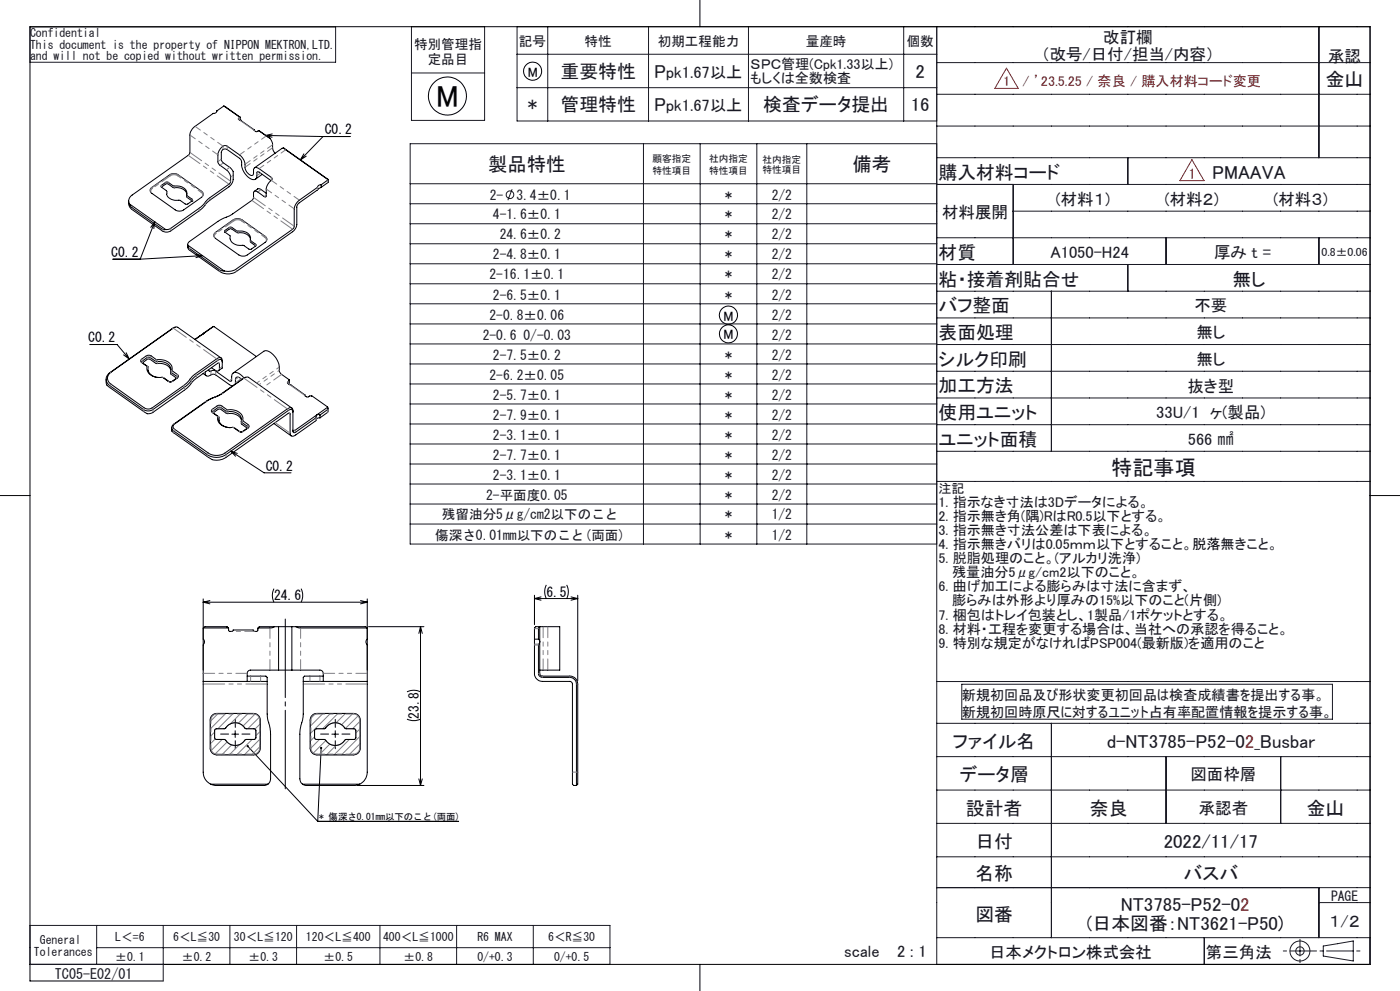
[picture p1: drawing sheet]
<svg xmlns="http://www.w3.org/2000/svg" width="420mm" height="297mm" viewBox="0 0 420 297" stroke-linecap="round" stroke-linejoin="round" font-family="sans-serif">
<g fill="none" stroke="#191924" stroke-width=".3">
<path d="M9 8.1h91.7v10.6h-91.7zM123.4 8h22v28.1h-22zM155.1 16.3h125.9M164.3 8v28.3M194.6 8v28.3M224.5 8v28.3M271.1 8v28.3M281 18.8h130.1M281 8v281h130.1v-281h-256v28.3h125.9M395.7 8v39.3M123.4 21.9h22M155.1 26.3h125.9"/>
<path d="M281 28.3h130.1M281 37.8h130.1M123 55.1h158M153.6 56.7l-1.2 3.3M193 43.1v120M210 43.1v120M227 43.1v120M242 43.1v120M281 43.1h-158v120h158M281 47.3h130.1M281 55.3h130.1M304 55.3v24"/>
<path d="M338.3 47.3v8M123 61.1h158M123 67.1h158M123 73.1h158M123 79.1h158M281 71.3h130.1M281 79.3h130.1M304 63.3h107.1M338.3 79.3v8M349.8 71.3v8M395.7 71.3v8M123 85.1h158"/>
<path d="M123 91h158M123 97.1h158M281 87.3h130.1M281 95.3h130.1M315.4 87.3v48M123 103.1h158M123 109.1h158M123 115.1h158M281 103.3h130.1M281 111.3h130.1M281 119.3h130.1M123 121.1h158"/>
<path d="M123 127.1h158M123 133.1h158M123 139.1h158M281 127.3h130.1M281 135.3h130.1M123 145.1h158M123 151.1h158M123 157.1h158M281 144.3h130.1M281 204.3h130.1M281 216.8h130.1M288.5 205.1h111.2v10.4h-111.2z"/>
<path d="M315.4 216.8v64.2M281 226.8h130.1M281 236.8h130.1M349.8 226.8v20M384.2 226.8v20M281 246.8h130.1M281 256.8h130.1M9 277.4h174v11.6h-174zM29 277.4v11.6M49 277.4v16.6M69 277.4v11.6M89 277.4v11.6"/>
<path d="M114 277.4v11.6M137 277.4v11.6M160 277.4v11.6M281 266h130.1M395.7 266v15M395.7 270.5h15.4M29 284h154M281 281h130.1M361.3 281v8M385 285h1M387 285h8M390 281.5v5"/>
<path d="M390 287.5v1M396 285h1M397 283.5l9-1.5v6l-9-1.5zM398 285h8M407 285h1M411 281v8"/>
<circle cx="153" cy="58.4" r="1.14"/>
<circle cx="390" cy="285" r="1.26"/>
<circle cx="390" cy="285" r="3"/>
</g>
<g fill="none" stroke="#000" stroke-width=".3">
<path d="M210 0v8M65 33.3a.93 .93 0 0 1-1 .7l-5.7 4-1 1.2-.3 1v5.5l-.3 .7-17 12.1a2.08 2.08 0 0 0-.9 2.6M65 33.3v.1M67.2 31.8l-2.2 1.5M67.2 31.8l4.8 3.3M67.2 31.8l4.7 3.3M71.9 35.1l-.4 .5 .5 .5M72 36.1l.4 .1 3.9 2.7M72 35.1h-.1M72 35.8h.1M72 35.1v1M76.2 38.9l.1 .2z"/>
<path d="M76.3 39.1l.5 .4 .8-.3M77.6 39.2l3.4 2.2M45.4 56.3l5.5-3.9a2.27 2.27 0 0 1 2.5 0l7.1 4.9a1.03 1.03 0 0 1 0 1.8l-5.4 3.8a2.27 2.27 0 0 1-2.5 0l-7-4.9a1.02 1.02 0 0 1-.2-1.7zM48.4 55.6l1.3-1 .5-.1 1.8 1.2a5 5 0 0 1 3.8 1.3l.2 1.5 1.7 1.3v.4l-1.4 .9-.5 .1-1.7-1.1a5.1 5.1 0 0 1-3.9-1.3l-.2-1.6-1.7-1.2zM48.4 56.1l1.4-1h.5l1.7 1.1a6.8 6.8 0 0 1 3.4 .9l.7 1M50 57.4v.7M56 58.4l.1 .7 1.5 1.1M77.3 56.7l-1 .7M77.3 56.6l.9 .1 1.7 1.2M77.3 56.6v.1M78.7 52.2l-2 1.5M79.7 40.6l17.2 .3"/>
<path d="M79.7 40.6l1.9 .5M81 41.4l.7 1.5 .2 2.1 .6 1M81.3 54.1l-3.6-2.5a.34 .34 0 0 0-.4-.2 .34 .34 0 0 0-.2 .3v1a1.2 1.2 0 0 1-.8 1.2 1.2 1.2 0 0 1-1.4-.5 5.6 5.6 0 0 1-2.4-5l-.6-1-3.7-2.6a1.13 1.13 0 0 0-1.8 .9l.2 2.6 2.8 2.2a1.96 1.96 0 0 1 .6 2l-.2 2-1.1 1.5-5.8 4-2.9 3-8.8 6.2a2.46 2.46 0 0 1-2.5 0l-9-6.4a2.56 2.56 0 0 1-1.1-2.5M81.7 40.1l-2 .5M85.1 44.3l13.3 9.6M85.1 44.3l-.5 .1-8.3 5.9M91.2 46.1l-1.1 1.8M91.9 46.8l-1.8 1.1M96.3 56.2l-6.9 5-.4 .7v5.4l-.2 .9-.6 .9-17.3 12.2a4.7 4.7 0 0 1-5 0l-9.2-6.5-.4-.5v-1M96.3 55.4a1.1 1.1 0 0 0-1.1 .8l-5.4 3.8-1 1.1-.5 1.5v5.3l-.2 .5-17.2 12.2a4.6 4.6 0 0 1-3.7 .6M96.3 55.4v.8M96.9 40.9h8.1"/>
<path d="M96.9 40.9l-6.8 7M98.4 53.9l-2.1 1.5M98.5 53.9v.7l-2.2 1.6M33.9 77.7h8.2M38.8 61.1l.6 1 9.3 6.6 1 .1M38.8 61.1l10.9 7.7M46.4 66.5l-4.3 11.2M46.4 66.5l-.3 2M46.4 66.5l-1.2 1.7M49.7 68.8l1.4-.3 8.7-6.1 2.7-2.9 6.5-4.6 .2-.5-.2-2-.9-1.4-2.6-2-.1-2.6a2.94 2.94 0 0 1 2.3-2.8l4.2 2.8 .8 .9a4.2 4.2 0 0 1 .8 3l.2 .7 .7 1a.88 .88 0 0 0 .8 .6 .88 .88 0 0 0 .8-.5l.1-1.1a.8 .8 0 0 1 .4-.8 .8 .8 0 0 1 1 .2l3.9 2.8a.73 .73 0 0 1 .2 .7 .73 .73 0 0 1-.6 .5l-.6 .7-.5 1.3v2.3a.34 .34 0 0 1-.3 .4 .34 .34 0 0 1-.4-.2l-1.9-1.4a.68 .68 0 0 0-.8-.3 .68 .68 0 0 0-.4 .7l-.1 1.5-.4 .6-6.2 4.4-4 2-8.7 6.1-.4 .5v.5M56.3 73.5l.5 1 9.1 6.4 1.3 .3M56.3 73.5l10.9 7.7"/>
<path d="M57.6 60.2h.1M58.7 76.2l2 .4M60.7 76.6l-18.6 1.1M60.7 76.6l-1.9 .6M64.5 69.8l5.5-3.9a2.53 2.53 0 0 1 2.6 0l7 4.9a1.03 1.03 0 0 1 0 1.8l-5.4 3.8a2.46 2.46 0 0 1-2.6 0l-6.9-4.9a1.04 1.04 0 0 1-.2-1.7zM67.5 69.6h.1M67.5 69.6v-.6l1.6-1 .5 .2 1.4 1a7.1 7.1 0 0 1 3.5 .9 1.81 1.81 0 0 1 .6 1.9l1.7 1.2-.1 .5M67.5 69.6l1.5 1.1a2.55 2.55 0 0 0 3 2.9h1.1l1.8 1.2 .5-.2 1.3-.9M67.5 69.6l1.3-1 .5-.1 1.7 1.2a6.8 6.8 0 0 1 3.5 .9l.6 1M69.1 70.9v.7M75.1 71.9v.6l1.6 1.2M76.7 73.7h.1"/>
<path d="M52.5 98.1l-.8 .4-18.7 13.2a2.29 2.29 0 0 0 0 3.9l10 7.1a2.62 2.62 0 0 0 2.9 0l10.1-7.1 2.7-2.9 6.6-4.6a.75 .75 0 0 1 .8-.4 .75 .75 0 0 1 .6 .7M61.2 99.8l-.3 .3M61.2 99.8h.1M64.1 97.8l12.8 9.1M64.1 97.8l-2.9 2M64.1 97.8l-3.2 2.3M26.9 103.3h8.2l3.7 4.3M37.1 106.4l1.7 1.2M37.9 105.7l.9 1.9M42.3 107.9l2.1-1.4 .9 .1 1.7 1.2a4.1 4.1 0 0 1 4.6 2.3v1l1.6 1.2a.6 .6 0 0 1 0 1l-1.4 1-.7 .2-.7-.2-1.6-1.2a4.7 4.7 0 0 1-4.6-1.9l-.1-1.4-1.8-1.4zM42.8 108.8l1.6 1.2a2.7 2.7 0 0 0 2.9 3.1h1.7l2 1.4 .4-.1 1.6-1.1M42.8 108.8l-.1-.6 1.8-1.2 .5 .1 1.7 1.2a7.7 7.7 0 0 1 3.9 1 3.1 3.1 0 0 1 .7 2.2l1.8 1.4-.1 .4"/>
<path d="M42.8 108.7l1.4-1 .5-.1 2 1.3a7.7 7.7 0 0 1 3.9 .9l.6 1.2M42.8 108.7h.1M44.6 110.2l-.1 .8M51.2 111.3l.1 .8 1.7 1.2M53 113.3h.1M60.9 100.1l-2.4 1.6M60.9 111.9l1 .7M60.9 100.1l-2.4 1.7M61.6 111.5a.96 .96 0 0 0 .4 1.2 .96 .96 0 0 0 1.3-.3l.5-.3 .7 .2 4.5 3.1 .7 .3M62.7 110.7v.4a.46 .46 0 0 0 .5 .3 .46 .46 0 0 0 .4-.3h.9l4.3 3a.38 .38 0 0 0 .4 .2 .38 .38 0 0 0 .3-.4v-1a1.25 1.25 0 0 1 .7-1.2 1.25 1.25 0 0 1 1.4 .2l1.6 1.4M63.4 110.2l1 .7a.75 .75 0 0 0 .9 .3 .75 .75 0 0 0 .5-.7v-1.5a.3 .3 0 0 0-.2-.3 .3 .3 0 0 0-.3 .2l-6.6 4.7-3.3 3.3-9.9 6.9a2.04 2.04 0 0 1-2.5-.5l-10-7.1a2.03 2.03 0 0 1-1.1-2.6M66.4 107.3l-13.5-9.3-.9 .4-18.7 13.1a2.05 2.05 0 0 0 0 3.6l10 7.2a2.21 2.21 0 0 0 2.3 0l9.8-6.9 3-3.2 6.6-4.6a.91 .91 0 0 1 1-.4 .91 .91 0 0 1 .7 .9v2.2l-1.2 .8"/>
<path d="M70 111.8l9.2-6.5a2.73 2.73 0 0 1 3 1.3l.8 1a5.1 5.1 0 0 1 .8 3.6l.5 .9 2.4 1.7M72.5 113.7a1.07 1.07 0 0 0-1.8-.4l-.1 1.8M73.7 113.1l-.8 .3-6.6 4.7-4.4 2.1-9.8 6.9a1.14 1.14 0 0 0 0 2l10.1 7.1a5.1 5.1 0 0 0 5.6 0l18.7-13.2a.76 .76 0 0 1 .8-.3 .76 .76 0 0 1 .6 .8M86.7 114.1v1.1M86.7 113.8v.4l-.5 .4 .1 .3 1 .5 4.2 3M86.7 113.8v.9M91.4 118.4l.1 .2zM91.5 118.6l.6 .4 1.5-.4 4.7 3.4M63.6 122.8l1.7-1.2 .7-.1 2.1 1.3a4.6 4.6 0 0 1 4.6 2l.1 1.3 1.6 1.1a.57 .57 0 0 1 .4 .6 .57 .57 0 0 1-.4 .5l-1.5 1.1-.8 .1-2.1-1.4a4.2 4.2 0 0 1-4.7-2.3v-1l-1.7-1.3-.2-.3zM64 123.7h.1M64 123.8l1.7 1.2a2.66 2.66 0 0 0 2.8 3.1h1.6l2.1 1.4 .5-.1 1.5-1.1M64 123.8l-.1-.5 1.8-1.3 .6 .1 1.6 1.2a5.5 5.5 0 0 1 4.3 1.5l.2 .5 .1 1.2 1.8 1.4-.1 .4"/>
<path d="M64 123.7l1.4-1 .5-.1 2 1.3a4.6 4.6 0 0 1 4.4 1.7l.2 .4M65.8 125.2l-.1 .8M69.3 135.2l9.9 6.5h8.1M69.3 135.2l1.9 .7M69.3 135.2l1.4 1.5M72.4 126.3l.1 .8 1.7 1.2M74.2 128.3h.1M82.2 126.9l5.1 3.7M87.6 122.3l-13-9.2-.5-.1-.9 .3-6.6 4.7-4.1 1.9-10.1 7.2a.91 .91 0 0 0 0 1.6l10 7a4.7 4.7 0 0 0 5.1 0l18.7-13.1a.92 .92 0 0 1 1-.4 .92 .92 0 0 1 .7 .8v6.3a.45 .45 0 0 0 .3 .4 .45 .45 0 0 0 .5-.2l6-4.2 .4-1M95.1 124.3l-6.7 4.7a.3 .3 0 0 1-.3 .2 .3 .3 0 0 1-.2-.3M95.1 124.3l.9 .1M96 125.2a1.13 1.13 0 0 0-1.3 .9l-6 4.2a.91 .91 0 0 1-1 .5 .91 .91 0 0 1-.7-.9v-5.9l-.2-.2-19 13.3a4.5 4.5 0 0 1-5.6-.3l-10.1-7.1-.6-.5v-1.1"/>
<path d="M96 124.4v.8M98.3 122v.7l-2.3 1.7M98.3 122l-3.2 2.3M98.4 122.4l-.1 1.2-2.3 1.6M0 148.5h9M411 148.5h9M61 179.5v24.7M63 180l-2 .5M82.2 176.4l-.5 1.9 .5 2.2M90.3 176.4l.5 1.6v.9l-.5 1.6M108.2 180l2 .5M110.2 179.5v24.7"/>
<path d="M160.3 178.4v8.8M160.3 179.4h13M160.3 179.4l2 .5M162.3 178.9l-2 .5M163.9 175.3l-.5 1.9 .5 2.2M170 175.3l.5 1.9-.5 2.2M171.3 178.9l2 .5M173.3 178.4v25.6M173.3 179.4l-2 .5M61 191.6a1.44 1.44 0 0 1 0 1.8M61 180.5h49.2M61 180.5l2 .5"/>
<path d="M61 188.2v.2M61 188.2l.5-.4h6.7l.3 .4M61 188.2h7.5M68.5 188.2l.1 .8 .3 .2h.8l.3-.4h6l.1 .4h.9l.4-.3v-.7M82.3 187.8l-1 .4h-3.9M82.3 187.8h1.3M82.3 187.8h-4.5l-.4 .4M83.6 187.8h4M83.6 187.8v13M87.6 187.8h1.2M87.6 187.8v13M88.8 187.8l1 .4h20.3"/>
<path d="M88.8 187.8h20.9l.4 .4M110.1 188.2l.1 .2M110.2 191.6a1.44 1.44 0 0 0 0 1.8M110.2 180.5l-2 .5M110.6 187.8h16.6M126.2 187.8v47.6M126.2 187.8l.5 2M126.2 187.8l-.5 2M160.3 191.6v10.2a2.39 2.39 0 0 0 2.4 2.4h8.4l.6 .5v28.8a1.76 1.76 0 0 0 .4 1.9h.8M160.3 191.6h1.2M161.5 191.6a1.32 1.32 0 0 1 0 1.8v8.4a1.2 1.2 0 0 0 1.2 1.2h8.2a2.05 2.05 0 0 1 2 2v30.4M161.9 187.9l.2 14.4 .6 .3h8.2a2.34 2.34 0 0 1 2.4 2.4v28.8a1.57 1.57 0 0 1-.4 1.6"/>
<path d="M161.9 187.8v.1M161.9 187.9l-.4 .4v3.3M161.9 187.8h-1.2l-.4 .4v3.4M161.9 187.8h6v13h-6M61 204.2v27.2a4 4 0 0 0 2.2 3.6M61 204.2h13.2M63.6 214.4l.6-.4 .9-.2h11a2.05 2.05 0 0 1 2 2v8.4a2.05 2.05 0 0 1-2 2h-11a1.99 1.99 0 0 1-2-2v-8.7zM64.5 218.7l.5-.3h2.4a3.7 3.7 0 0 1 5.8-.6l.6 .6h2.4l.6 .5v2.2l-.2 .3-.3 .2h-2.5a3.9 3.9 0 0 1-5.2 1.2l-1.1-1.2h-2.7l-.3-.2zM70.6 219v2M74.2 204.2h6M74.2 202.6h4.9a.82 .82 0 0 1 1.1 .4v1.2M80.2 204.2v10.5l.8 3.6 .2 1.7v13.4l-.2 .9-.6 .7"/>
<path d="M83.6 200.8h-8.4a1.18 1.18 0 0 0-1 1.7v1.7M83.6 200.8h4M87.6 200.8h8.4a1.18 1.18 0 0 1 1 1.7v1.7M91 204.2h6M91 204.2l-.1 10.5-.9 4.9v13.8l.3 1.1 .5 .5M93.7 214.4l.5-.4 .9-.2h11a1.99 1.99 0 0 1 2 2v8.4a1.99 1.99 0 0 1-2 2h-11a2.05 2.05 0 0 1-2-2v-8.4l.2-.9zM94.5 218.6l2.9-.2a3.6 3.6 0 0 1 6-.2l.4 .2h2.4l.6 .5-.1 2.5-.4 .2h-2.5a3.9 3.9 0 0 1-5.2 1.2l-1.2-1.2h-2.5l-.4-.2-.1-2.5zM97 202.6h-4.9a.82 .82 0 0 0-1.1 .4v1.2M97 204.2h13.2M100.6 219v2M110.2 204.2v27.2a4.1 4.1 0 0 1-2.3 3.6M122.1 215.5l1.5 .5h1l1.6-.5"/>
<path d="M122.1 207.4l1.9-.5 2.2 .5M63.2 235l1.3 .4h15l.9-.4M63.2 235h17.2M69.6 220h2M74.3 223.6l21 22.6M90.8 235l.9 .4h14.9l1.3-.4M90.8 235h17.1M96.3 224.2l-1 22M99.6 220h2M107.2 235.4h20M125.7 233.4l.5 2M126.7 233.4l-.5 2"/>
<path d="M95.3 246.2h42.3M9 289h402v-281h-402v286h40M210 289v8"/>
<circle cx="134.2" cy="28.8" r="5.7"/>
<circle cx="159.8" cy="21.3" r="2.71"/>
<circle cx="218.5" cy="94.5" r="2.71"/>
<circle cx="218.5" cy="100.1" r="2.7"/>
</g>
<path d="M301.9 20.4l3.6 6.1h-7.1zM357.6 47.9l3.6 6.2h-7.2z" fill="none" stroke="#f00" stroke-width=".3"/>
<path d="M85.6 185.5v50.9" fill="none" stroke="#000" stroke-width=".3" stroke-dasharray="30.5 1.3 1.3 1.3" stroke-dashoffset="6.9"/>
<path d="M68.6 220h-2.4M70.6 218v-2.4M72.6 220h2.4M98.6 220h-2.4M100.6 218v-2.4M102.6 220h2.4M70.6 222v2.4M100.6 222v2.4" fill="none" stroke="#000" stroke-width=".3" stroke-dasharray="30.5 1.3 1.3 1.3"/>
<path d="M96.1 223.9a.33 .33 0 0 0 0 .5 .33 .33 0 0 0 .5-.1 .33 .33 0 0 0-.3-.5v.4v-.4zM74.2 223.3l.1 .3-.2-.2a.33 .33 0 0 0 .2 .5 .33 .33 0 0 0 .4-.4 .33 .33 0 0 0-.5-.2z" fill="#000"/>
<g fill="none" stroke="#808080" stroke-width=".3">
<path d="M63.6 214.5l1.2-.7h11.5l1 .4 .5 .6 .3 .8v8.8l-.4 1-.6 .6-1 .2h-11l-1.2-.4-.6-.6-.2-.8v-8.8zM64.4 219.4l-1.3 1.3M64.5 218.7l.5-.3h2.5a3.7 3.7 0 0 1 6.2 0h2.5l.6 .5v2.2l-.2 .3-.3 .2h-2.6a3.6 3.6 0 0 1-6.2 0h-2.7l-.3-.2zM65.5 213.8l-2.4 2.4M67.7 213.8l-4.6 4.7M70 213.8l-4.6 4.6M72.2 213.8l-3.2 3.2M74.4 213.8l-2.9 2.9M76.6 213.9l-3.7 3.7M77.9 214.9l-3.6 3.5M78.1 219.2l-1.3 1.3M78.1 217l-1.6 1.5"/>
<path d="M93.5 214.6l.6-.5 .8-.3h11.4l.9 .4 .6 .6 .3 .8v8.8l-.5 1.2-.7 .5-.8 .1h-11l-1.2-.4-.8-1.4v-8.8zM94.6 213.9l-1.5 1.5M94.6 218.5l2.8-.1a3.7 3.7 0 0 1 6.4 0l2.7 .1 .3 .4v2.2l-.5 .5h-2.6a3.6 3.6 0 0 1-6.3 0h-2.5l-.4-.2-.1-2.5zM96.9 213.8l-3.8 3.9M99.1 213.8l-6 6.1M101.4 213.8l-4.6 4.6M103.6 213.8l-2.8 2.8M105.9 213.8l-3.4 3.4M107.5 214.5l-3.9 3.8M108.1 218.4l-1.3 1.3M108.1 216.1l-2.3 2.3M64.6 221.5l-1.5 1.5"/>
<path d="M66.6 221.6l-3.3 3.4M68.1 222.4l-3.7 3.7M69.5 223.2l-3 3M71.8 223.2l-3 3M75.6 221.6l-4.6 4.6M78.1 223.7l-2.6 2.5M78.1 221.4l-4.8 4.8M94.4 220.8l-1.3 1.3M95.8 221.6l-2.7 2.8M97.8 221.9l-3.9 3.9M99 223l-3.3 3.2M100.8 223.4l-2.8 2.8"/>
<path d="M104.8 221.6l-4.6 4.6M108.1 222.8l-3.4 3.4M108.1 220.6l-5.7 5.6"/>
</g>
<path d="M61 201.8h13.2M97 201.8h13.2" fill="none" stroke="#808080" stroke-width=".3" stroke-dasharray="6.3 1.3 1.3 1.3 1.3 1.3" stroke-dashoffset="2.9"/>
<path d="M81 200.8v-12.6M90.2 200.8v-12.6" fill="none" stroke="#808080" stroke-width=".3" stroke-dasharray="6.3 1.3 1.3 1.3 1.3 1.3" stroke-dashoffset="3.2"/>
<path d="M84.5 112.2l-5.6 4M76.4 189.2h-6.8" fill="none" stroke="#808080" stroke-width=".3" stroke-dasharray="6.3 1.3 1.3 1.3 1.3 1.3" stroke-dashoffset="3.4"/>
<g fill="none" stroke="#808080" stroke-width=".3" stroke-dasharray="6.3 1.3 1.3 1.3 1.3 1.3">
<path d="M71.6 35.4v.4M71.9 35.2v.8M76.3 39.1l-4.3-3M45.1 57.1l.5-.8M45.6 56.3v-.2M45.6 56.3l.1 .2M45.7 56.5l-.4 .6 .1 .6M48.4 55.5v.5M49.7 55.1v-.5M50 57.4v.5M50.5 54.6v.5M50.9 52.4v.1"/>
<path d="M50.9 52.5a2.36 2.36 0 0 1 2.6 0M51.1 52.7l-.2-.2M51.9 55.7v.5M52.4 55.8v.5M53.3 52.7a2.12 2.12 0 0 0-2.2 0M53.5 52.4v.1M53.5 52.5l-.2 .2M56.2 58.7v.5M60.5 57.4l.5 .9M60.5 57.4v-.1M60.5 57.4l-.2 .2M60.7 58.9l.1-.7-.5-.6"/>
<path d="M63 59.2v.8M65.4 48.4l1-.7M66.9 44.8v-1M67 48.8l-1 .7M68.2 43.8v1M68.9 50.2l-1 .7M70 52.5l-.8 .5M77.5 51.4l-.4 .3M78.2 51.9l-1.1 .7M78.4 56.8l-1.1 .7M79.3 58.9l.6-.5M81.4 54.1v-.9"/>
<path d="M95.2 56.2v.7M95.3 56v.8M98.3 54.7v-.7M39.7 62.8v-.5M48.7 69.2v-.5M51.2 69.2v-.8M56.8 74.9v-.5M57.6 60.2v-.5M59.8 62.4v.8M61.6 61.4v-.8M64.7 69.8v-.2M64.7 69.8l-.5 .8"/>
<path d="M64.7 69.8l.1 .2M64.8 70l-.4 .6v.6M67.5 69v.5M68.8 68.6v-.5M69.1 70.9v.5M69.6 68.1v.5M70 65.9v.1M70.1 66.2l-.1-.2M71 69.2v.5M71.5 69.3v.5M72.4 66.2a2.12 2.12 0 0 0-2.3 0M72.6 65.9v.1"/>
<path d="M72.6 66l-.2 .2M72.6 66a2.36 2.36 0 0 0-2.6 0M75.3 72.2v.5M76.7 73.7v-.5M79.6 70.9v-.1M79.6 70.9l-.2 .2M79.8 72.4l.1-.7-.5-.6M80.1 71.8l-.5-.9M51.7 98.4l.3-.1M65.9 80.8v.5M71 80.6v.7M33 115.6l.3-.5"/>
<path d="M33 116.2v-.6M33 111.6l.3-.1M42.8 108.7l-.3-.1M42.8 108.1l-.3-.5M42.8 108.1v.6M44.2 107.1l-.3-.5M44.2 107.7v-.6M44.4 109.9l-.3-.1M44.5 110.2l-.3-.3M44.5 110.8v-.6M45.1 107.1l.2-.5M45.1 107.1v.6"/>
<path d="M46.6 108.3l.3-.5M46.6 108.8v-.5M47.2 108.4l-.1-.6M47.2 108.9v-.5M48.6 113.1h.1M48.8 113.1l.3 .1M50.4 114.2l.3 .1M51.4 112.2v-.6M51.6 111l-.4 .2M51.7 111.1l-.3 .5M51.8 114.2l-.2 .1M53 113.3v-.6"/>
<path d="M53.3 113.2l-.3 .1M53.3 112.2l-.3 .5M55.4 116l-.3-.5M55.4 116v.9M57.4 114l-.4-.4M57.4 114.9v-.9M58.9 112.5l-.3-.5M58.9 112.5v.9M61.3 111.7l.3 .1M62.7 110.8l.6 .4M63.3 112.3v-1.1M64.4 119h.2"/>
<path d="M64.7 111.2v1.1M65.3 108l-.3-.5M65.8 109l-.3-.2M66.7 109.9l-.9 .6M66.8 117.8l-.2 .1M68.8 114.1l.7-.5M70.6 114.7l1.7-1.2M71.6 113l-1 .7M73.2 113.3l-.3 .1M86.3 114.9v-.4M86.6 115.1v-.8M91.6 118.6l-4.8-3.4"/>
<path d="M43.1 122.7l.3-.5M43.1 122.7v.6M45.9 122.7l-.3-.5M45.9 122.7v.9M52.1 129.1l.3-.5M52.1 129.1v.6M52.1 127.1l.3-.1M61.6 120.4l.3-.1M62.2 136.2l.2-.5M62.2 136.2v.6M64 123.7l-.3-.1M64 123.1l-.3-.5"/>
<path d="M64 123.1v.6M65.4 122.1l-.3-.5M65.4 122.7v-.6M65.6 124.9l-.3-.1M65.8 125.2l-.4-.3M65.8 125.8v-.6M66.3 122.1l.2-.5M66.3 122.1v.6M67.8 136.2l-.3-.5M67.8 136.2v.9M67.9 123.3l.2-.5M67.9 123.8v-.5"/>
<path d="M68.4 123.4l-.1-.6M68.4 123.9v-.5M69.9 128.1h-.1M70 128.1l.3 .1M71.6 129.2l.3 .1M72.6 127.2v-.6M72.8 126l-.4 .2M72.9 126.1l-.3 .5M73.1 129.2l-.3 .1M74.2 128.3v-.6M74.5 128.2l-.3 .1M74.5 127.2l-.3 .5"/>
<path d="M82.6 126.7l4.5 3.1M86.5 123l-.3-.5M87.1 124l-.4-.2M87.9 128.6l.6 .4M88.7 129.5l-.2-.5M94.7 126.1v-.9M94.9 125.9v-.9M98.2 123.6v-.8M160.3 193.3h1.2M160.3 193h1.4M161.5 188.4h-1.2M63.3 215.8h-.2"/>
<path d="M65.1 213.8v.2M65.1 214a1.8 1.8 0 0 0-1.8 1.8M75.2 202.6v1.6M76.1 213.8v.2M77.9 215.8a1.8 1.8 0 0 0-1.8-1.8M78.1 215.8h-.2M78.2 202.6v1.6M93 202.6v1.6M93.3 215.8h-.2M95.1 213.8v.2M95.1 214a1.8 1.8 0 0 0-1.8 1.8M96 204.2v-1.6"/>
<path d="M106.1 213.8v.2M107.9 215.8a1.8 1.8 0 0 0-1.8-1.8M108.1 215.8h-.2M161.9 201.8h-.4M162.7 203v-.4M170.9 203v-.4M172.9 205h.4M63.1 224.2h.2M63.3 224.2a1.8 1.8 0 0 0 1.8 1.8M65.1 226.2v-.2M76.1 226.2v-.2M76.1 226a1.8 1.8 0 0 0 1.8-1.8"/>
<path d="M78.1 224.2h-.2M93.1 224.2h.2M93.3 224.2a1.8 1.8 0 0 0 1.8 1.8M95.1 226.2v-.2M106.1 226.2v-.2M106.1 226a1.8 1.8 0 0 0 1.8-1.8M108.1 224.2h-.2M171.7 231.4h1.2M172.9 231.4h.4"/>
</g>
<path d="M80.2 205h-19.2M110.2 205h-19.2" fill="none" stroke="#808080" stroke-width=".3" stroke-dasharray="6.3 1.3 1.3 1.3 1.3 1.3" stroke-dashoffset="-.1"/>
<path d="M63.3 215.8v8.4M93.3 215.8v8.4M77.9 224.2v-8.4M107.9 224.2v-8.4" fill="none" stroke="#808080" stroke-width=".3" stroke-dasharray="6.3 1.3 1.3 1.3 1.3 1.3" stroke-dashoffset="5.3"/>
<path d="M76.1 214h-11M106.1 214h-11M65.1 226h11M95.1 226h11" fill="none" stroke="#808080" stroke-width=".3" stroke-dasharray="6.3 1.3 1.3 1.3 1.3 1.3" stroke-dashoffset="4"/>
<path d="M162.9 187.8v13M164.3 187.8v13" fill="none" stroke="#808080" stroke-width=".3" stroke-dasharray="6.3 1.3 1.3 1.3 1.3 1.3" stroke-dashoffset="3"/>
<path d="M57 45.7l12.2 8.6M68.7 55.2l-12.2-8.7M76.1 59.2l12.2 8.6M87.8 68.7l-12.2-8.7" fill="none" stroke="#808080" stroke-width=".3" stroke-dasharray="6.3 1.3 1.3 1.3 1.3 1.3" stroke-dashoffset="2"/>
<path d="M45.6 56.3l5.3-3.8M51.1 52.7l-5.4 3.8M70 66l-5.3 3.8M70.1 66.2l-5.3 3.8" fill="none" stroke="#808080" stroke-width=".3" stroke-dasharray="6.3 1.3 1.3 1.3 1.3 1.3" stroke-dashoffset="3.3"/>
<path d="M53.5 52.5l7 4.9M60.3 57.6l-7-4.9M72.6 66l7 4.9M79.4 71.1l-7-4.9" fill="none" stroke="#808080" stroke-width=".3" stroke-dasharray="6.3 1.3 1.3 1.3 1.3 1.3" stroke-dashoffset="5.2"/>
<path d="M58.5 37.9l8.4 5.9M65.4 46.4l-8.4-5.9M81.4 54.1l8.4 5.9M88.3 62.6l-8.4-5.9" fill="none" stroke="#808080" stroke-width=".3" stroke-dasharray="6.3 1.3 1.3 1.3 1.3 1.3" stroke-dashoffset="4.4"/>
<path d="M71.9 46.4l8-5.7M77.7 50.5l8-5.6" fill="none" stroke="#808080" stroke-width=".3" stroke-dasharray="6.3 1.3 1.3 1.3 1.3 1.3" stroke-dashoffset="4.6"/>
<path d="M73.5 49.2l8.3-5.8M73.5 50.1l8.3-5.8" fill="none" stroke="#808080" stroke-width=".3" stroke-dasharray="6.3 1.3 1.3 1.3 1.3 1.3" stroke-dashoffset="4.5"/>
<path d="M65 107.5l-13-9.2M86.2 122.5l-13-9.2" fill="none" stroke="#808080" stroke-width=".3" stroke-dasharray="6.3 1.3 1.3 1.3 1.3 1.3" stroke-dashoffset="1.6"/>
<path d="M83.8 110l-6.8 4.8" fill="none" stroke="#808080" stroke-width=".3" stroke-dasharray="6.3 1.3 1.3 1.3 1.3 1.3" stroke-dashoffset="5.4"/>
<path d="M77.7 115.3l6.1-4.3" fill="none" stroke="#808080" stroke-width=".3" stroke-dasharray="6.3 1.3 1.3 1.3 1.3 1.3" stroke-dashoffset="5.8"/>
<text font-size="9.2" x="130.9" y="32">M</text>
<text font-size="6.3" fill="#191924" x="333.4" y="142.4">特記事項</text>
<g font-size="5.8" fill="#191924">
<text x="146.4" y="51.4">製品特性</text>
<text x="255.7" y="51.4">備考</text>
</g>
<g font-size="5.6" fill="#191924">
<text x="168.2" y="23.3">重要特性</text>
<text x="196.3" y="23.3">P</text>
<text x="274.7" y="23.3">2</text>
<text x="397.7" y="25.9">金山</text>
<text x="158.3" y="33.3">*</text>
<text x="168.2" y="33.3">管理特性</text>
<text x="196.3" y="33.3">P</text>
<text x="229" y="33.3">検査データ提出</text>
<text x="273.3" y="33.3">16</text>
<text x="281.6" y="53.6">購入材料コード</text>
<text x="363.7" y="53.6">PMAAVA</text>
<text x="281.6" y="77.6">材質</text>
<text x="281.6" y="85.6">粘・接着剤貼合せ</text>
<text x="369.7" y="85.6">無し</text>
<text x="281.6" y="93.6">バフ整面</text>
<text x="281.6" y="101.6">表面処理</text>
<text x="281.6" y="109.6">シルク印刷</text>
<text x="281.6" y="117.6">加工方法</text>
<text x="281.6" y="125.6">使用ユニット</text>
<text x="281.6" y="133.6">ユニット面積</text>
<text x="285.9" y="224.1">ファイル名</text>
<text x="332" y="224.1">d-NT3785-P52-02_Busbar</text>
<text x="287.8" y="234.1">データ層</text>
<text x="289.8" y="244.1">設計者</text>
<text x="327" y="244.1">奈良</text>
<text x="392" y="244.1">金山</text>
<text x="292.6" y="254.1">日付</text>
<text x="349.2" y="254.1">2022/11/17</text>
<text x="292.6" y="263.8">名称</text>
<text x="355.1" y="263.8">バスバ</text>
<text x="292.6" y="275.9">図番</text>
<text x="336.2" y="273.1">NT3785-P52-02</text>
<text x="326.1" y="278.7">(日本図番：NT3621-P50)</text>
</g>
<g font-size="4.9" fill="#191924">
<text x="312.4" y="17.9">（改号/日付/担当/内容）</text>
<text x="331" y="13">改訂欄</text>
<text x="199.8" y="23.3">pk1.67以上</text>
<text x="398.4" y="18.6">承認</text>
<text x="199.8" y="33.3">pk1.67以上</text>
<text x="282.6" y="65.3">材料展開</text>
<text x="316.8" y="61.3">(材料１)　　　　　(材料２)　　　　　(材料３)</text>
<text x="315.1" y="77.3">A1050-H24</text>
<text x="364.2" y="77.3">厚み t =</text>
<text x="358.3" y="93.3">不要</text>
<text x="358.9" y="101.3">無し</text>
<text x="358.9" y="109.3">無し</text>
<text x="356.2" y="117.3">抜き型</text>
<text x="346.9" y="125.3">33U/1 ヶ(製品)</text>
<text x="356.3" y="133.3">566 ㎟</text>
<text x="357.2" y="233.8">図面枠層</text>
<text x="359.6" y="243.8">承認者</text>
<text x="398.8" y="277.8">１/２</text>
<text x="253.3" y="286.9">scale</text>
<text x="269.1" y="286.9">2 : 1</text>
<text x="296.7" y="287.1">日本メクトロン株式会社</text>
<text x="361.8" y="287.1">第三角法</text>
</g>
<g font-size="4.2" fill="#191924">
<text x="225.1" y="20.7">ＳＰＣ管理(Cpk1.33以上)</text>
<text x="225.1" y="24.9">もしくは全数検査</text>
<text x="281.6" y="151.8">1. 指示なき寸法は3Dデータによる。</text>
<text x="281.6" y="156">2. 指示無き角(隅)RはR0.5以下とする。</text>
<text x="281.6" y="160.3">3. 指示無き寸法公差は下表による。</text>
<text x="281.6" y="164.5">4. 指示無きバリは0.05ｍｍ以下とすること。脱落無きこと。</text>
<text x="281.6" y="168.7">5. 脱脂処理のこと。(アルカリ洗浄)</text>
<text x="281.6" y="173">残量油分5μg/cm2以下のこと。</text>
<text x="281.6" y="177.2">6. 曲げ加工による膨らみは寸法に含まず、</text>
<text x="281.6" y="181.4">膨らみは外形より厚みの15%以下のこと(片側)</text>
<text x="281.6" y="185.7">7. 梱包はトレイ包装とし、1製品/1ポケットとする。</text>
<text x="281.6" y="189.9">8. 材料・工程を変更する場合は、当社への承認を得ること。</text>
<text x="281.6" y="194.1">9. 特別な規定がなければPSP004(最新版)を適用のこと</text>
<text x="288.6" y="209.7">新規初回品及び形状変更初回品は検査成績書を提出する事。</text>
<text x="288.6" y="214.9">新規初回時原尺に対するユニット占有率配置情報を提示する事。</text>
<text x="16.5" y="293.4">TC05-E02/01</text>
</g>
<g font-size="4.2" fill="#f00">
<text x="300.9" y="25.9">1</text>
<text x="306.8" y="25.9">/ ’23.5.25 / 奈良 / 購入材料コード変更</text>
</g>
<g font-size="4.1" fill="#191924">
<text x="124.2" y="14.6">特別管理指</text>
<text x="155.7" y="13.8">記号</text>
<text x="175.4" y="13.8">特性</text>
<text x="197.4" y="13.8">初期工程能力</text>
<text x="241.7" y="13.8">量産時</text>
<text x="272" y="13.8">個数</text>
<text x="128.3" y="19.1">定品目</text>
<text x="147" y="59.8">2-</text>
<text x="154.9" y="59.8">3.4±0.1</text>
<text x="216.5" y="59.8">＊</text>
<text x="231.5" y="59.8">2/2</text>
<text x="147.9" y="65.8">4-1.6±0.1</text>
<text x="216.5" y="65.8">＊</text>
<text x="231.5" y="65.8">2/2</text>
<text x="149.9" y="71.8">24.6±0.2</text>
<text x="216.5" y="71.8">＊</text>
<text x="231.5" y="71.8">2/2</text>
<text x="147.9" y="77.8">2-4.8±0.1</text>
<text x="216.5" y="77.8">＊</text>
<text x="231.5" y="77.8">2/2</text>
<text x="146.9" y="83.8">2-16.1±0.1</text>
<text x="216.5" y="83.8">＊</text>
<text x="231.5" y="83.8">2/2</text>
<text x="147.9" y="89.8">2-6.5±0.1</text>
<text x="216.5" y="89.8">＊</text>
<text x="231.5" y="89.8">2/2</text>
<text x="146.9" y="95.8">2-0.8±0.06</text>
<text x="231.5" y="95.8">2/2</text>
<text x="144.8" y="101.8">2-0.6 0/-0.03</text>
<text x="231.5" y="101.8">2/2</text>
<text x="147.9" y="107.8">2-7.5±0.2</text>
<text x="216.5" y="107.8">＊</text>
<text x="231.5" y="107.8">2/2</text>
<text x="146.9" y="113.8">2-6.2±0.05</text>
<text x="216.5" y="113.8">＊</text>
<text x="231.5" y="113.8">2/2</text>
<text x="147.9" y="119.8">2-5.7±0.1</text>
<text x="216.5" y="119.8">＊</text>
<text x="231.5" y="119.8">2/2</text>
<text x="147.9" y="125.8">2-7.9±0.1</text>
<text x="216.5" y="125.8">＊</text>
<text x="231.5" y="125.8">2/2</text>
<text x="147.9" y="131.8">2-3.1±0.1</text>
<text x="216.5" y="131.8">＊</text>
<text x="231.5" y="131.8">2/2</text>
<text x="147.9" y="137.8">2-7.7±0.1</text>
<text x="216.5" y="137.8">＊</text>
<text x="231.5" y="137.8">2/2</text>
<text x="147.9" y="143.8">2-3.1±0.1</text>
<text x="216.5" y="143.8">＊</text>
<text x="231.5" y="143.8">2/2</text>
<text x="145.8" y="149.8">2-平面度0.05</text>
<text x="216.5" y="149.8">＊</text>
<text x="231.5" y="149.8">2/2</text>
<text x="132.6" y="155.5">残留油分5μg/cm2以下のこと</text>
<text x="216.5" y="155.5">＊</text>
<text x="231.5" y="155.5">1/2</text>
<text x="130.6" y="161.7">傷深さ0.01mm以下のこと(両面)</text>
<text x="216.5" y="161.7">＊</text>
<text x="231.5" y="161.7">1/2</text>
<text x="399.3" y="270">PAGE</text>
</g>
<g font-size="4.1">
<text x="158.3" y="23">M</text>
<text x="97.4" y="40.3">C0.2</text>
<text x="33.4" y="77.1">C0.2</text>
<text x="217.1" y="96.1">M</text>
<text x="217.1" y="101.7">M</text>
<text x="26.5" y="102.6">C0.2</text>
<text x="79.7" y="141.1">C0.2</text>
<text x="82.2" y="179.9">24.6</text>
<text x="163.9" y="178.8">6.5</text>
<text x="125.6" y="215.5" transform="rotate(-90 125.6 215.5)">23.8</text>
</g>
<text font-size="4.1" fill="#f00" x="356.6" y="53.5">1</text>
<text font-size="3.9" fill="#191924" x="281.6" y="147.6">注記</text>
<g font-size="3.5" fill="#191924">
<text x="9" y="11.1">Confidential</text>
<text x="9" y="14.6">This document is the property of NIPPON MEKTRON,LTD.</text>
<text x="9" y="18.1">and will not be copied without written permission.</text>
<text x="396.5" y="76.6">0.8±0.06</text>
<text x="10.2" y="286.4">Tolerances</text>
<text x="11.9" y="282.9">General</text>
<text x="34.6" y="282.2">L＜=6</text>
<text x="34.6" y="288">±0.1</text>
<text x="51.9" y="282.2">6＜L≦30</text>
<text x="54.6" y="288">±0.2</text>
<text x="70.2" y="282.2">30＜L≦120</text>
<text x="74.6" y="288">±0.3</text>
<text x="91.8" y="282.2">120＜L≦400</text>
<text x="97.1" y="288">±0.5</text>
<text x="114.9" y="282.2">400＜L≦1000</text>
<text x="121.1" y="288">±0.8</text>
<text x="143.2" y="282.2">R6 MAX</text>
<text x="143.2" y="288">0/+0.3</text>
<text x="164.4" y="282.2">6＜R≦30</text>
<text x="166.2" y="288">0/+0.5</text>
</g>
<g font-size="2.9" fill="#191924">
<text x="195.7" y="48.6">顧客指定</text>
<text x="195.7" y="52.1">特性項目</text>
<text x="212.7" y="48.6">社内指定</text>
<text x="212.7" y="52.1">特性項目</text>
<text x="228.7" y="48.9">社内指定</text>
<text x="228.7" y="51.8">特性項目</text>
</g>
<text font-size="2.8" x="95.8" y="245.8">* 傷深さ0.01mm以下のこと(両面)</text>
</svg>
